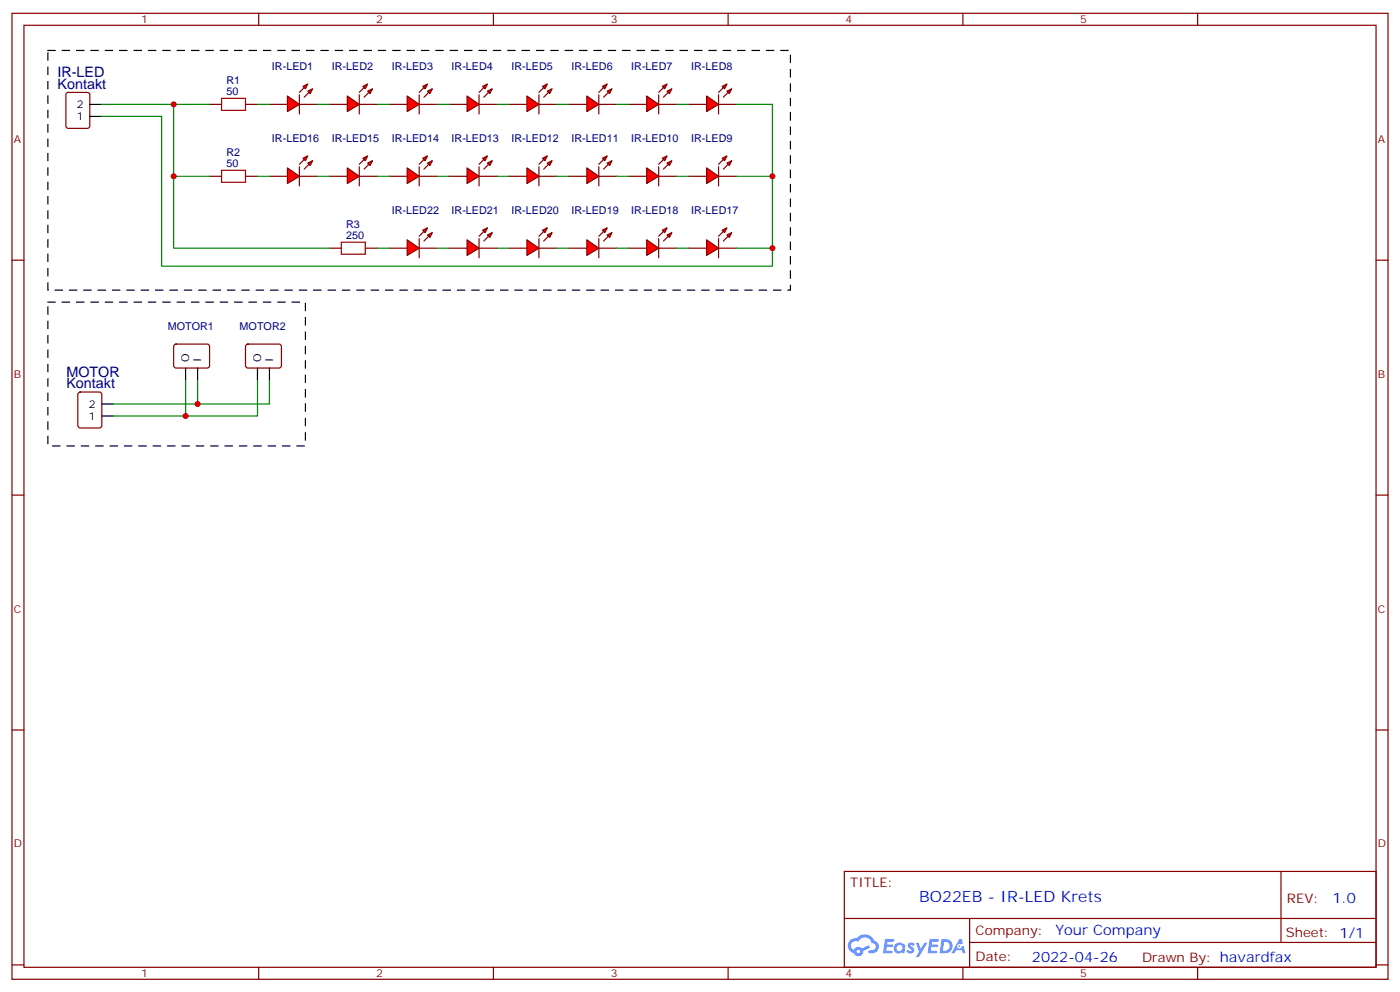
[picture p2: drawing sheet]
<svg xmlns="http://www.w3.org/2000/svg" width="412mm" height="292mm" viewBox="0 0 412 292" stroke-linecap="round" stroke-linejoin="round" font-family="sans-serif">
<g fill="none" stroke="#870000" stroke-width=".35">
<path d="M3.5 3.9h405.4v284.4h-405.4zM7.1 7.4h398.2v277.3h-398.2zM76.2 3.9v3.5M145.3 3.9v3.5M214.5 3.9v3.5M283.6 3.9v3.5M352.8 3.9v3.5M3.5 76.6h3.6M405.3 76.6h3.6M3.5 145.7h3.6M405.3 145.7h3.6M3.5 214.9h3.6"/>
<path d="M405.3 214.9h3.6M248.7 256.5h156.6v28.2h-156.6zM377.3 256.5v20.9M248.7 270.4h156.5M285.6 277.4h119.6M285.6 270.4v14.1M3.5 284h3.6M76.2 284.7v3.6M145.3 284.7v3.6M214.5 284.7v3.6M283.6 284.7v3.6M352.8 284.7v3.6"/>
<path d="M405.3 284h3.6"/>
</g>
<g fill="#5487ff">
<path d="M267.7 277.7a1.22 1.22 0 0 1 1.7 .2l-.4 .6a.47 .47 0 0 0-.3-.4 .47 .47 0 0 0-.5 .2l.1 .2a1.14 1.14 0 0 1 .8 1.8 1.14 1.14 0 0 1-1.9 0l-.2-.2 .5-.6 .7 .5a.29 .29 0 0 0 .3-.3 .29 .29 0 0 0-.2-.3 1.04 1.04 0 0 1-.6-1.7z"/>
<path d="M260.7 276.4h2.4l.3 .2-.2 .5-1.8 .1-.1 .8h1.5l.3 .4-.3 .4h-1.6l-.2 1.1h1.7l.2 .3-.2 .3-2.6 .1z"/>
<path d="M273.8 276.4h2.4l.3 .2-.1 .5-1.8 .1-.2 .8h1.6l.3 .4-.4 .4h-1.6l-.1 1.1h1.7l.2 .3-.2 .3-2.6 .1z"/>
<path d="M282.6 276.4h.7l.3 1.3-.6 .3a.69 .69 0 0 0-1 .3 .69 .69 0 0 0 .4 .9 .69 .69 0 0 0 .9-.6l.5-.2 .6 2.2h-.8l-.2-.9h-1.8l-.5 .9h-.8z"/>
<path d="M269.8 277.5h.8l.6 1.8 1.1-1.8h.9l-2.6 4.2h-.8l.9-1.5z"/>
<path d="M277.4 276.4l-.6 4.2h1.3a2.11 2.11 0 0 0 2.5-2.1 2.11 2.11 0 0 0-2.5-2.1zM278.1 277.2a1.39 1.39 0 0 1 1.7 1.4 1.39 1.39 0 0 1-1.8 1.3h-.3z"/>
<path d="M263.7 278.1a1.54 1.54 0 0 0-.1 2.1 1.54 1.54 0 0 0 2.2 .1l.6 .3 .3-2.3-.2-.3h-.4a1.49 1.49 0 0 0-2.4 .1zM264 279.1a.94 .94 0 0 1 1.8 0 .94 .94 0 0 1-1.8 0z"/>
<path d="M250.4 276.8a2.18 2.18 0 0 0 1.1 3.7 1.44 1.44 0 0 0 1.6 .9 1.44 1.44 0 0 0 1.2-1.4l2-1-.5-.8-1.9 1a1.47 1.47 0 0 0-2.4 .4 1.39 1.39 0 0 1-.7-1.9 1.39 1.39 0 0 1 2-.5 2.12 2.12 0 0 1 2.2-1.3 2.12 2.12 0 0 1 1.9 1.7 1.14 1.14 0 0 1 1.1 1.4 1.14 1.14 0 0 1-1.7 .7 .43 .43 0 0 0-.5 .4 .43 .43 0 0 0 .4 .5 1.98 1.98 0 0 0 2.5-1.2 1.98 1.98 0 0 0-1.2-2.6 3.1 3.1 0 0 0-5.3-.6l-.9 .1zM252.3 280.1a.55 .55 0 0 1 1.1 0 .55 .55 0 0 1-1.1 0z"/>
<circle cx="282.6" cy="278.5" r=".26"/>
</g>
<path d="M19.6 27.4l.5-.2h5.7l.6 .4 .1 9.5-.5 .6-5.9 .1-.6-.5-.1-9.4z" fill="none" stroke="#870000" stroke-width=".35"/>
<path d="M26.5 34.3h3.5M26.5 30.7h3.5" fill="none" stroke="#000" stroke-width=".35"/>
<g fill="#f00" stroke="#870000" stroke-width=".35">
<path d="M84.7 28.3l3.5 2.4-3.5 2.1z"/>
<path d="M88.2 27.9v5.6z"/>
</g>
<g fill="#870000" stroke="#870000" stroke-width=".35">
<path d="M89.6 25.8l-1.4 1.4z"/>
<path d="M89.6 28.6l1.4-1.4z"/>
</g>
<g fill="#f00" stroke="#870000" stroke-width=".35">
<path d="M89.3 25.4l1.4-.7-.7 1.4z"/>
<path d="M90.7 26.8l1.4-.7-.7 1.5z"/>
</g>
<path d="M79.4 30.7h5.3M88.2 30.7h5.3" fill="none" stroke="#870000" stroke-width=".35"/>
<g fill="#f00" stroke="#870000" stroke-width=".35">
<path d="M102.3 28.3l3.5 2.4-3.5 2.1z"/>
<path d="M105.8 27.9v5.6z"/>
</g>
<g fill="#870000" stroke="#870000" stroke-width=".35">
<path d="M107.2 25.8l-1.4 1.4z"/>
<path d="M107.2 28.6l1.5-1.4z"/>
</g>
<g fill="#f00" stroke="#870000" stroke-width=".35">
<path d="M106.9 25.4l1.4-.7-.7 1.4z"/>
<path d="M108.3 26.8l1.4-.7-.7 1.5z"/>
</g>
<path d="M97 30.7h5.3M105.8 30.7h5.3" fill="none" stroke="#870000" stroke-width=".35"/>
<g fill="#f00" stroke="#870000" stroke-width=".35">
<path d="M119.9 28.3l3.6 2.4-3.6 2.1z"/>
<path d="M123.5 27.9v5.6z"/>
</g>
<g fill="#870000" stroke="#870000" stroke-width=".35">
<path d="M124.9 25.8l-1.4 1.4z"/>
<path d="M124.9 28.6l1.4-1.4z"/>
</g>
<g fill="#f00" stroke="#870000" stroke-width=".35">
<path d="M124.5 25.4l1.4-.7-.7 1.4z"/>
<path d="M125.9 26.8l1.5-.7-.8 1.5z"/>
</g>
<path d="M114.7 30.7h5.2M123.5 30.7h5.3" fill="none" stroke="#870000" stroke-width=".35"/>
<g fill="#f00" stroke="#870000" stroke-width=".35">
<path d="M137.6 28.3l3.5 2.4-3.5 2.1z"/>
<path d="M141.1 27.9v5.6z"/>
</g>
<g fill="#870000" stroke="#870000" stroke-width=".35">
<path d="M142.5 25.8l-1.4 1.4z"/>
<path d="M142.5 28.6l1.4-1.4z"/>
</g>
<g fill="#f00" stroke="#870000" stroke-width=".35">
<path d="M142.2 25.4l1.4-.7-.7 1.4z"/>
<path d="M143.6 26.8l1.4-.7-.7 1.5z"/>
</g>
<path d="M132.3 30.7h5.3M141.1 30.7h5.3" fill="none" stroke="#870000" stroke-width=".35"/>
<g fill="#f00" stroke="#870000" stroke-width=".35">
<path d="M155.2 28.3l3.5 2.4-3.5 2.1z"/>
<path d="M158.7 27.9v5.6z"/>
</g>
<g fill="#870000" stroke="#870000" stroke-width=".35">
<path d="M160.2 25.8l-1.5 1.4z"/>
<path d="M160.2 28.6l1.4-1.4z"/>
</g>
<g fill="#f00" stroke="#870000" stroke-width=".35">
<path d="M159.8 25.4l1.4-.7-.7 1.4z"/>
<path d="M161.2 26.8l1.4-.7-.7 1.5z"/>
</g>
<path d="M149.9 30.7h5.3M158.7 30.7h5.3" fill="none" stroke="#870000" stroke-width=".35"/>
<g fill="#f00" stroke="#870000" stroke-width=".35">
<path d="M172.9 28.3l3.5 2.4-3.5 2.1z"/>
<path d="M176.4 27.9v5.6z"/>
</g>
<g fill="#870000" stroke="#870000" stroke-width=".35">
<path d="M177.8 25.8l-1.4 1.4z"/>
<path d="M177.8 28.6l1.4-1.4z"/>
</g>
<g fill="#f00" stroke="#870000" stroke-width=".35">
<path d="M177.4 25.4l1.5-.7-.7 1.4z"/>
<path d="M178.9 26.8l1.4-.7-.7 1.5z"/>
</g>
<path d="M167.6 30.7h5.3M176.4 30.7h5.3" fill="none" stroke="#870000" stroke-width=".35"/>
<g fill="#f00" stroke="#870000" stroke-width=".35">
<path d="M190.5 28.3l3.5 2.4-3.5 2.1z"/>
<path d="M194 27.9v5.6z"/>
</g>
<g fill="#870000" stroke="#870000" stroke-width=".35">
<path d="M195.4 25.8l-1.4 1.4z"/>
<path d="M195.4 28.6l1.4-1.4z"/>
</g>
<g fill="#f00" stroke="#870000" stroke-width=".35">
<path d="M195.1 25.4l1.4-.7-.7 1.4z"/>
<path d="M196.5 26.8l1.4-.7-.7 1.5z"/>
</g>
<path d="M185.2 30.7h5.3M194 30.7h5.3" fill="none" stroke="#870000" stroke-width=".35"/>
<g fill="#f00" stroke="#870000" stroke-width=".35">
<path d="M208.1 28.3l3.6 2.4-3.6 2.1z"/>
<path d="M211.7 27.9v5.6z"/>
</g>
<g fill="#870000" stroke="#870000" stroke-width=".35">
<path d="M213.1 25.8l-1.4 1.4z"/>
<path d="M213.1 28.6l1.4-1.4z"/>
</g>
<g fill="#f00" stroke="#870000" stroke-width=".35">
<path d="M212.7 25.4l1.4-.7-.7 1.4z"/>
<path d="M214.1 26.8l1.4-.7-.7 1.5z"/>
</g>
<path d="M202.8 30.7h5.3M211.7 30.7h5.3" fill="none" stroke="#870000" stroke-width=".35"/>
<g fill="#f00" stroke="#870000" stroke-width=".35">
<path d="M208.1 49.4l3.6 2.5-3.6 2.1z"/>
<path d="M211.7 49.1v5.6z"/>
</g>
<g fill="#870000" stroke="#870000" stroke-width=".35">
<path d="M211.7 48.4l1.4-1.4z"/>
<path d="M213.1 49.8l1.4-1.4z"/>
</g>
<g fill="#f00" stroke="#870000" stroke-width=".35">
<path d="M212.7 46.6l1.4-.7-.7 1.4z"/>
<path d="M214.1 48l1.4-.7-.7 1.4z"/>
</g>
<path d="M202.8 51.9h5.3M211.7 51.9h5.3" fill="none" stroke="#870000" stroke-width=".35"/>
<g fill="#f00" stroke="#870000" stroke-width=".35">
<path d="M190.5 49.4l3.5 2.5-3.5 2.1z"/>
<path d="M194 49.1v5.6z"/>
</g>
<g fill="#870000" stroke="#870000" stroke-width=".35">
<path d="M194 48.4l1.4-1.4z"/>
<path d="M195.4 49.8l1.4-1.4z"/>
</g>
<g fill="#f00" stroke="#870000" stroke-width=".35">
<path d="M195.1 46.6l1.4-.7-.7 1.4z"/>
<path d="M196.5 48l1.4-.7-.7 1.4z"/>
</g>
<path d="M185.2 51.9h5.3M194 51.9h5.3" fill="none" stroke="#870000" stroke-width=".35"/>
<g fill="#f00" stroke="#870000" stroke-width=".35">
<path d="M172.9 49.4l3.5 2.5-3.5 2.1z"/>
<path d="M176.4 49.1v5.6z"/>
</g>
<g fill="#870000" stroke="#870000" stroke-width=".35">
<path d="M176.4 48.4l1.4-1.4z"/>
<path d="M177.8 49.8l1.4-1.4z"/>
</g>
<g fill="#f00" stroke="#870000" stroke-width=".35">
<path d="M177.4 46.6l1.5-.7-.7 1.4z"/>
<path d="M178.9 48l1.4-.7-.7 1.4z"/>
</g>
<path d="M167.6 51.9h5.3M176.4 51.9h5.3" fill="none" stroke="#870000" stroke-width=".35"/>
<g fill="#f00" stroke="#870000" stroke-width=".35">
<path d="M155.2 49.4l3.5 2.5-3.5 2.1z"/>
<path d="M158.7 49.1v5.6z"/>
</g>
<g fill="#870000" stroke="#870000" stroke-width=".35">
<path d="M158.7 48.4l1.5-1.4z"/>
<path d="M161.6 48.4l-1.4 1.4z"/>
</g>
<g fill="#f00" stroke="#870000" stroke-width=".35">
<path d="M159.8 46.6l1.4-.7-.7 1.4z"/>
<path d="M161.2 48l1.4-.7-.7 1.4z"/>
</g>
<path d="M149.9 51.9h5.3M158.7 51.9h5.3" fill="none" stroke="#870000" stroke-width=".35"/>
<g fill="#f00" stroke="#870000" stroke-width=".35">
<path d="M137.6 49.4l3.5 2.5-3.5 2.1z"/>
<path d="M141.1 49.1v5.6z"/>
</g>
<g fill="#870000" stroke="#870000" stroke-width=".35">
<path d="M141.1 48.4l1.4-1.4z"/>
<path d="M143.9 48.4l-1.4 1.4z"/>
</g>
<g fill="#f00" stroke="#870000" stroke-width=".35">
<path d="M142.2 46.6l1.4-.7-.7 1.4z"/>
<path d="M143.6 48l1.4-.7-.7 1.4z"/>
</g>
<path d="M132.3 51.9h5.3M141.1 51.9h5.3" fill="none" stroke="#870000" stroke-width=".35"/>
<g fill="#f00" stroke="#870000" stroke-width=".35">
<path d="M119.9 49.4l3.6 2.5-3.6 2.1z"/>
<path d="M123.5 49.1v5.6z"/>
</g>
<g fill="#870000" stroke="#870000" stroke-width=".35">
<path d="M123.5 48.4l1.4-1.4z"/>
<path d="M126.3 48.4l-1.4 1.4z"/>
</g>
<g fill="#f00" stroke="#870000" stroke-width=".35">
<path d="M124.5 46.6l1.4-.7-.7 1.4z"/>
<path d="M125.9 48l1.5-.7-.8 1.4z"/>
</g>
<path d="M114.7 51.9h5.2M123.5 51.9h5.3" fill="none" stroke="#870000" stroke-width=".35"/>
<g fill="#f00" stroke="#870000" stroke-width=".35">
<path d="M102.3 49.4l3.5 2.5-3.5 2.1z"/>
<path d="M105.8 49.1v5.6z"/>
</g>
<g fill="#870000" stroke="#870000" stroke-width=".35">
<path d="M105.8 48.4l1.4-1.4z"/>
<path d="M107.2 49.8l1.5-1.4z"/>
</g>
<g fill="#f00" stroke="#870000" stroke-width=".35">
<path d="M106.9 46.6l1.4-.7-.7 1.4z"/>
<path d="M108.3 48l1.4-.7-.7 1.4z"/>
</g>
<path d="M97 51.9h5.3M105.8 51.9h5.3" fill="none" stroke="#870000" stroke-width=".35"/>
<g fill="#f00" stroke="#870000" stroke-width=".35">
<path d="M84.7 49.4l3.5 2.5-3.5 2.1z"/>
<path d="M88.2 49.1v5.6z"/>
</g>
<g fill="#870000" stroke="#870000" stroke-width=".35">
<path d="M88.2 48.4l1.4-1.4z"/>
<path d="M91 48.4l-1.4 1.4z"/>
</g>
<g fill="#f00" stroke="#870000" stroke-width=".35">
<path d="M89.3 46.6l1.4-.7-.7 1.4z"/>
<path d="M90.7 48l1.4-.7-.7 1.4z"/>
</g>
<path d="M79.4 51.9h5.3M88.2 51.9h5.3" fill="none" stroke="#870000" stroke-width=".35"/>
<g fill="#f00" stroke="#870000" stroke-width=".35">
<path d="M208.1 70.6l3.6 2.5-3.6 2.1z"/>
<path d="M211.7 70.2v5.7z"/>
</g>
<g fill="#870000" stroke="#870000" stroke-width=".35">
<path d="M211.7 69.5l1.4-1.4z"/>
<path d="M213.1 70.9l1.4-1.4z"/>
</g>
<g fill="#f00" stroke="#870000" stroke-width=".35">
<path d="M212.7 67.8l1.4-.7-.7 1.4z"/>
<path d="M214.1 69.2l1.4-.7-.7 1.4z"/>
</g>
<path d="M202.8 73.1h5.3M211.7 73.1h5.3" fill="none" stroke="#870000" stroke-width=".35"/>
<g fill="#f00" stroke="#870000" stroke-width=".35">
<path d="M190.5 70.6l3.5 2.5-3.5 2.1z"/>
<path d="M194 70.2v5.7z"/>
</g>
<g fill="#870000" stroke="#870000" stroke-width=".35">
<path d="M195.4 68.1l-1.4 1.4z"/>
<path d="M195.4 70.9l1.4-1.4z"/>
</g>
<g fill="#f00" stroke="#870000" stroke-width=".35">
<path d="M195.1 67.8l1.4-.7-.7 1.4z"/>
<path d="M196.5 69.2l1.4-.7-.7 1.4z"/>
</g>
<path d="M185.2 73.1h5.3M194 73.1h5.3" fill="none" stroke="#870000" stroke-width=".35"/>
<g fill="#f00" stroke="#870000" stroke-width=".35">
<path d="M172.9 70.6l3.5 2.5-3.5 2.1z"/>
<path d="M176.4 70.2v5.7z"/>
</g>
<g fill="#870000" stroke="#870000" stroke-width=".35">
<path d="M177.8 68.1l-1.4 1.4z"/>
<path d="M177.8 70.9l1.4-1.4z"/>
</g>
<g fill="#f00" stroke="#870000" stroke-width=".35">
<path d="M177.4 67.8l1.5-.7-.7 1.4z"/>
<path d="M178.9 69.2l1.4-.7-.7 1.4z"/>
</g>
<path d="M167.6 73.1h5.3M176.4 73.1h5.3" fill="none" stroke="#870000" stroke-width=".35"/>
<g fill="#f00" stroke="#870000" stroke-width=".35">
<path d="M155.2 70.6l3.5 2.5-3.5 2.1z"/>
<path d="M158.7 70.2v5.7z"/>
</g>
<g fill="#870000" stroke="#870000" stroke-width=".35">
<path d="M158.7 69.5l1.5-1.4z"/>
<path d="M160.2 70.9l1.4-1.4z"/>
</g>
<g fill="#f00" stroke="#870000" stroke-width=".35">
<path d="M159.8 67.8l1.4-.7-.7 1.4z"/>
<path d="M161.2 69.2l1.4-.7-.7 1.4z"/>
</g>
<path d="M149.9 73.1h5.3M158.7 73.1h5.3" fill="none" stroke="#870000" stroke-width=".35"/>
<g fill="#f00" stroke="#870000" stroke-width=".35">
<path d="M137.6 70.6l3.5 2.5-3.5 2.1z"/>
<path d="M141.1 70.2v5.7z"/>
</g>
<g fill="#870000" stroke="#870000" stroke-width=".35">
<path d="M141.1 69.5l1.4-1.4z"/>
<path d="M142.5 70.9l1.4-1.4z"/>
</g>
<g fill="#f00" stroke="#870000" stroke-width=".35">
<path d="M142.2 67.8l1.4-.7-.7 1.4z"/>
<path d="M143.6 69.2l1.4-.7-.7 1.4z"/>
</g>
<path d="M132.3 73.1h5.3M141.1 73.1h5.3" fill="none" stroke="#870000" stroke-width=".35"/>
<g fill="#f00" stroke="#870000" stroke-width=".35">
<path d="M119.9 70.6l3.6 2.5-3.6 2.1z"/>
<path d="M123.5 70.2v5.7z"/>
</g>
<g fill="#870000" stroke="#870000" stroke-width=".35">
<path d="M124.9 68.1l-1.4 1.4z"/>
<path d="M124.9 70.9l1.4-1.4z"/>
</g>
<g fill="#f00" stroke="#870000" stroke-width=".35">
<path d="M124.5 67.8l1.4-.7-.7 1.4z"/>
<path d="M125.9 69.2l1.5-.7-.8 1.4z"/>
</g>
<path d="M61.7 30.7h3.6M72.3 30.7h3.5M61.7 51.9h3.6M72.3 51.9h3.5M97 73.1h3.5M107.6 73.1h3.5M114.7 73.1h5.2M123.5 73.1h5.3M23.2 115.6l.4-.2h5.7l.6 .4 .1 9.5-.5 .6-5.9 .1-.6-.5-.1-9.4zM51.4 101.5l.5-.2h9.4l.4 .7v5.9l-.7 .4h-9.4l-.4-.7v-5.6zM72.6 101.5l.4-.2h9.5l.4 .7-.1 5.9-.6 .4h-9.4l-.5-.7v-5.6z" fill="none" stroke="#870000" stroke-width=".35"/>
<path d="M65.3 29h7v3.5h-7zM65.3 50.1h7v3.6h-7zM100.5 71.3h7.1v3.5h-7.1z" fill="none" stroke="#a10000" stroke-width=".35"/>
<g fill="none" stroke="#008700" stroke-width=".35">
<path d="M30 30.7h31.7M51.2 30.7v42.4h45.8M75.8 30.7h3.6M93.5 30.7h3.5M111.1 30.7h3.6M128.8 30.7h3.5M146.4 30.7h3.5M164 30.7h3.6M181.7 30.7h3.5M199.3 30.7h3.5M217 30.7h10.5v47.7h-179.9v-44.1h-17.6M51.2 51.9h10.5"/>
<path d="M75.8 51.9h3.6M93.5 51.9h3.5M111.1 51.9h3.6M128.8 51.9h3.5M146.4 51.9h3.5M164 51.9h3.6M181.7 51.9h3.5M199.3 51.9h3.5M217 51.9h10.5M111.1 73.1h3.6M128.8 73.1h3.5M146.4 73.1h3.5"/>
<path d="M164 73.1h3.6M181.7 73.1h3.5M199.3 73.1h3.5M217 73.1h10.5M54.7 111.9v10.5M58.2 111.9v7M75.8 111.9v10.5h-42.3M79.4 111.9v7h-45.9"/>
</g>
<path d="M14.1 14.9h218.7v70.5h-218.7zM14.1 88.9h75.9v42.4h-75.9z" fill="none" stroke="#000" stroke-width=".35" stroke-dasharray="2.1 2.1"/>
<path d="M30 118.9h3.5M54.7 108.3v3.6M58.2 108.3v3.6M75.8 108.3v3.6M79.4 108.3v3.6M30 122.4h3.5" fill="none" stroke="#000" stroke-width=".35"/>
<g fill="#c00">
<circle cx="51.2" cy="30.7" r=".88"/>
<circle cx="51.2" cy="51.9" r=".88"/>
<circle cx="227.5" cy="51.9" r=".88"/>
<circle cx="227.5" cy="73.1" r=".88"/>
<circle cx="58.2" cy="118.9" r=".88"/>
<circle cx="54.7" cy="122.4" r=".88"/>
</g>
<text font-size="4.6" fill="#00f" x="270.8" y="265.5">BO22EB - IR-LED Krets</text>
<g font-size="4.2" fill="#000080">
<text x="16.9" y="22.7">IR-LED</text>
<text x="16.9" y="26.1">Kontakt</text>
<text x="19.6" y="111">MOTOR</text>
<text x="19.6" y="114.3">Kontakt</text>
</g>
<g font-size="4.2" fill="#00f">
<text x="392.5" y="265.8">1.0</text>
<text x="310.9" y="275.3">Your Company</text>
<text x="304" y="283.1">2022-04-26</text>
</g>
<g font-size="3.9" fill="#800">
<text x="250.5" y="261.1">TITLE:</text>
<text x="379.1" y="265.8">REV:</text>
<text x="287.4" y="275.3">Company:</text>
<text x="378.7" y="275.9">Sheet: 1/1</text>
<text x="287.4" y="283">Date:</text>
<text x="336.4" y="283.1">Drawn By: havardfax</text>
</g>
<g font-size="3.2" fill="#800">
<text x="41.6" y="6.9">1</text>
<text x="110.8" y="6.9">2</text>
<text x="179.9" y="6.9">3</text>
<text x="249.1" y="6.9">4</text>
<text x="318.2" y="6.9">5</text>
<text x="4.1" y="42">A</text>
<text x="405.9" y="42">A</text>
<text x="4.1" y="111.2">B</text>
<text x="405.9" y="111.2">B</text>
<text x="4.1" y="180.3">C</text>
<text x="405.9" y="180.3">C</text>
<text x="4.1" y="249.4">D</text>
<text x="405.9" y="249.4">D</text>
<text x="41.6" y="287.7">1</text>
<text x="110.8" y="287.7">2</text>
<text x="179.9" y="287.7">3</text>
<text x="249.1" y="287.7">4</text>
<text x="318.2" y="287.7">5</text>
</g>
<g font-size="3.2" fill="#000080">
<text x="80.1" y="20.6">IR-LED1</text>
<text x="97.8" y="20.6">IR-LED2</text>
<text x="115.4" y="20.6">IR-LED3</text>
<text x="133" y="20.6">IR-LED4</text>
<text x="150.7" y="20.6">IR-LED5</text>
<text x="168.3" y="20.6">IR-LED6</text>
<text x="185.9" y="20.6">IR-LED7</text>
<text x="203.6" y="20.6">IR-LED8</text>
<text x="66.7" y="27.9">50</text>
<text x="66.7" y="24.8">R1</text>
<text x="80.1" y="41.7">IR-LED16</text>
<text x="97.8" y="41.7">IR-LED15</text>
<text x="115.4" y="41.7">IR-LED14</text>
<text x="133" y="41.7">IR-LED13</text>
<text x="150.7" y="41.7">IR-LED12</text>
<text x="168.3" y="41.7">IR-LED11</text>
<text x="185.9" y="41.7">IR-LED10</text>
<text x="203.6" y="41.7">IR-LED9</text>
<text x="66.7" y="46">R2</text>
<text x="66.7" y="49.1">50</text>
<text x="115.4" y="62.9">IR-LED22</text>
<text x="133" y="62.9">IR-LED21</text>
<text x="150.7" y="62.9">IR-LED20</text>
<text x="168.3" y="62.9">IR-LED19</text>
<text x="185.9" y="62.9">IR-LED18</text>
<text x="203.6" y="62.9">IR-LED17</text>
<text x="102" y="70.2">250</text>
<text x="102" y="67.1">R3</text>
<text x="49.4" y="97">MOTOR1</text>
<text x="70.6" y="97">MOTOR2</text>
</g>
<g font-size="3.2">
<text x="22.7" y="35.3">1</text>
<text x="22.7" y="31.8">2</text>
<text x="55.7" y="106.6" transform="rotate(-90 55.7 106.6)">O</text>
<text x="59.3" y="106.6" transform="rotate(-90 59.3 106.6)">I</text>
<text x="76.9" y="106.6" transform="rotate(-90 76.9 106.6)">O</text>
<text x="80.4" y="106.6" transform="rotate(-90 80.4 106.6)">I</text>
<text x="26.2" y="120">2</text>
<text x="26.2" y="123.5">1</text>
</g>
</svg>
